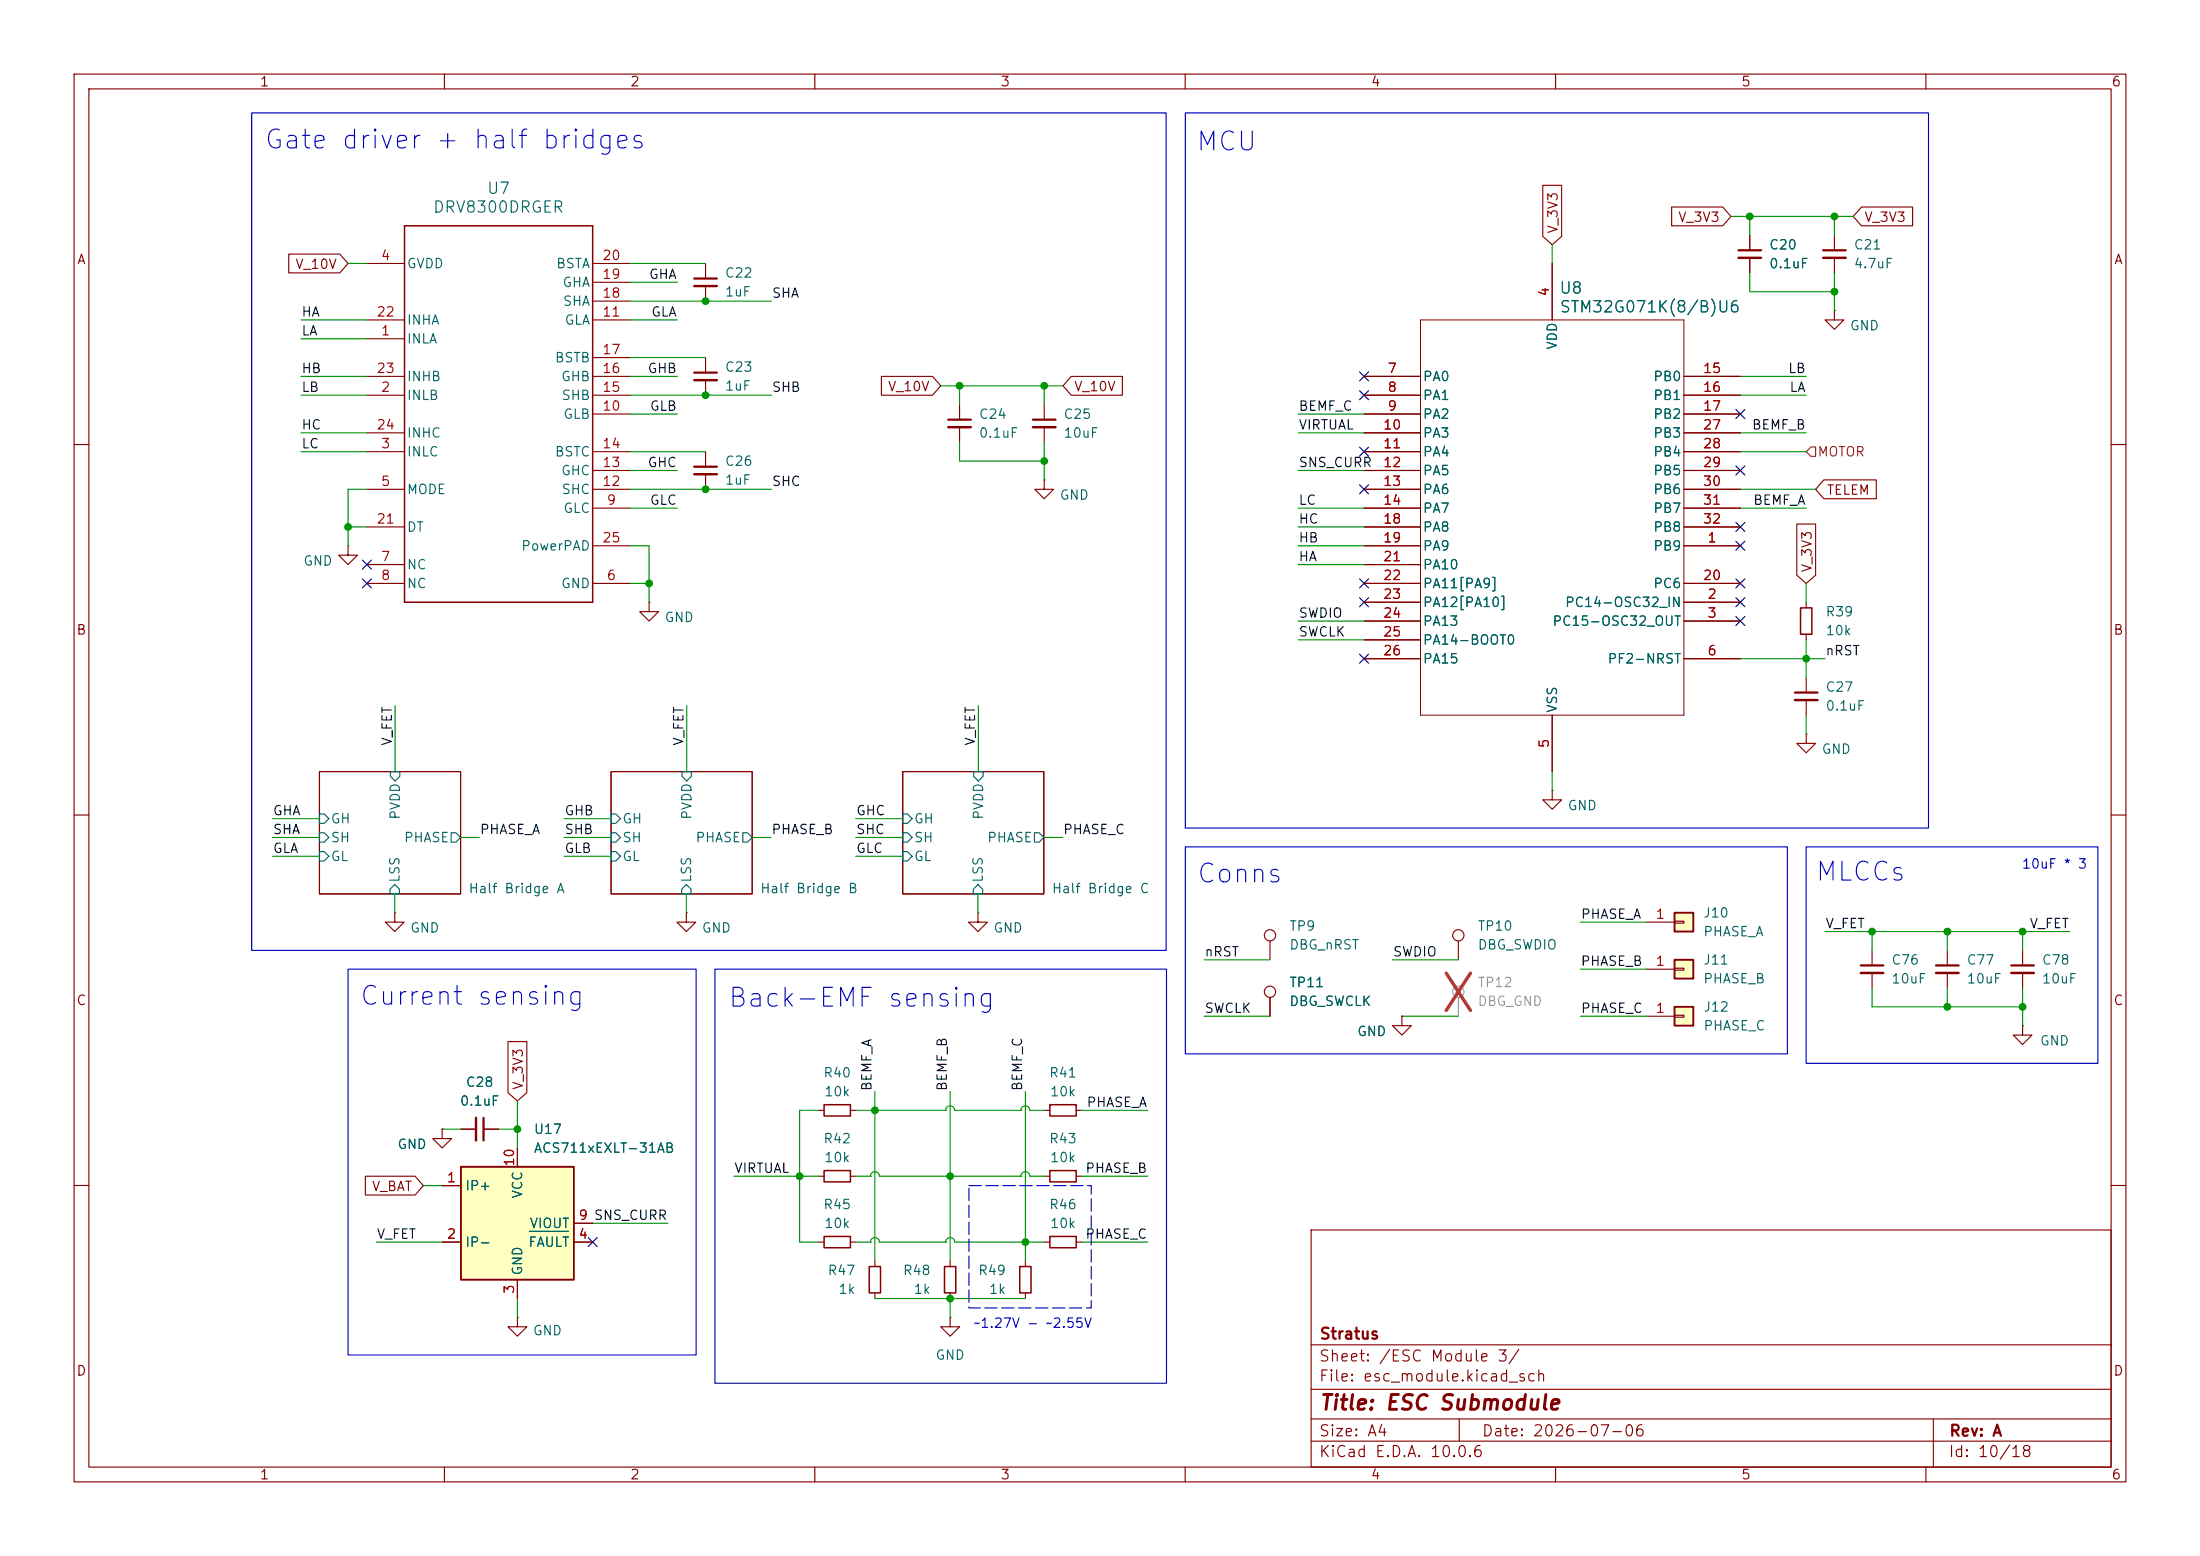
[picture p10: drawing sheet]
<svg xmlns="http://www.w3.org/2000/svg" width="297mm" height="210mm" viewBox="0 0 297 210" stroke-linecap="round" stroke-linejoin="round" font-family="sans-serif">
<g fill="none" stroke="#840000" stroke-width=".15">
<path d="M10 10h277v190h-277zM12 12h273v186h-273zM60 10v2M110 10v2M160 10v2M210 10v2M260 10v2M10 60h2M285 60h2M10 110h2M43.1 104.1h19.1v16.6h-19.1zM82.5 104.1h19v16.6h-19z"/>
<path d="M121.9 104.1h19v16.6h-19zM285 110h2M171.4 134.6v2.6M189.3 137.2v1.2h-1.3l1.3 1.3 1.2-1.3h-1.2M189.3 137.2h.1M273 138.4v1.3h1.3l-1.3 1.3-1.2-1.3h1.2M273 138.4h.1M273 128.3v2M273 131.3v2.1M141 149.9h.7M141 158.8h.7M145.3 149.9h.7"/>
<path d="M145.3 158.8h.7M10 160h2M177 166h108v32h-108zM285 160h2M60 198v2M110 198v2M160 198v2M177 194.5h108M177 191.5h108M177 187.5h108M177 181.5h108M197 191.5v3"/>
<path d="M210 198v2M260 198v2M261 191.5v6.5"/>
<circle cx="171.4" cy="133.9" r=".76"/>
</g>
<g fill="none" stroke="#006464" stroke-width=".15">
<path d="M43.1 109.9h.7l.6 .6-.6 .6h-.7zM43.1 112.4h.7l.6 .6-.6 .7h-.7zM43.1 114.9h.7l.6 .7-.6 .6h-.7zM52.7 104.1h1.3v.7l-.7 .6-.6-.6zM60.9 112.4h.6l.7 .6-.7 .7h-.6zM82.5 109.9h.6l.7 .6-.7 .6h-.6zM82.5 112.4h.6l.7 .6-.7 .7h-.6zM82.5 114.9h.6l.7 .7-.7 .6h-.6zM92.1 104.1h1.2v.7l-.6 .6-.6-.6zM92.7 119.4l.6 .6v.7h-1.3v-.7zM100.3 112.4h.6l.6 .6-.6 .7h-.6zM121.9 109.9h.6l.6 .6-.6 .6h-.6z"/>
<path d="M121.9 112.4h.6l.6 .6-.6 .7h-.6zM121.9 114.9h.6l.6 .7-.6 .6h-.6zM131.4 104.1h1.3v.7l-.6 .6-.7-.6zM132 119.4l.7 .6v.7h-1.3v-.7zM139.6 112.4h.7l.6 .6-.6 .7h-.7zM52.7 120l.6-.6 .6 .6v.7h-1.2z"/>
</g>
<path d="M141.7 149.1h3.6v1.5h-3.6zM141.7 158h3.6v1.5h-3.6z" fill="none" stroke="#840000" stroke-width=".2"/>
<path d="M271.5 130.3h3.1" fill="none" stroke="#840000" stroke-width=".3"/>
<path d="M271.5 131.3h3.1" fill="none" stroke="#840000" stroke-width=".33"/>
<path d="M226.1 135.9h2.5v2.5h-2.5z" fill="#ffffc2"/>
<path d="M226.1 135.9h2.5v2.5h-2.5z" fill="none" stroke="#840000" stroke-width=".25"/>
<g fill="none" stroke="#840000" stroke-width=".15">
<path d="M209.5 35.6v7.6M141 54.6v2M141 57.7v2M184.1 50.8h7.7M184.1 53.3h7.7M184.1 55.9h7.7M184.1 58.4h7.7M227.3 50.8h7.6M227.3 53.3h7.6M227.3 55.9h7.6M227.3 58.4h7.6M141 64.8v1.2h1.2l-1.2 1.3-1.3-1.3h1.3"/>
<path d="M141 64.8h.1M184.1 73.7h7.7M184.1 61h7.7M184.1 63.5h7.7M184.1 66h7.7M184.1 68.6h7.7M184.1 71.1h7.7M184.1 78.7h7.7M184.1 76.2h7.7M227.3 73.7h7.6M227.3 61h7.6M227.3 63.5h7.6"/>
<path d="M227.3 66h7.6M227.3 68.6h7.6M227.3 71.1h7.6M227.3 78.7h7.6M184.1 81.3h7.7M184.1 83.8h7.7M184.1 88.9h7.7M184.1 86.4h7.7M209.5 96.5v7.6M227.3 81.3h7.6M227.3 83.8h7.6M227.3 88.9h7.6"/>
<path d="M243.8 99.1v1.2h-1.2l1.2 1.3 1.3-1.3h-1.3M243.8 99.1h.1M243.8 81.3v.7M243.8 85.6v.8M53.3 123.2v1.3h1.3l-1.3 1.2-1.3-1.2h1.3M53.3 123.2h.1M92.7 123.2v1.3h1.2l-1.2 1.2-1.3-1.2h1.3M92.7 123.2h.1M132 123.2v1.3h1.3l-1.3 1.2-1.2-1.2h1.2M132 123.2h.1M171.4 127v2.5M222.2 137.2h3.9"/>
<path d="M226.1 137h1.2v.3h-1.2zM252.7 128.3v2M252.7 131.3v2.1M262.9 128.3v2M262.9 131.3v2.1M110.5 149.9h.8M114.8 149.9h.8M138.4 170.2v.7M138.4 174.5v.8M141 167.6h.7M145.3 167.6h.7"/>
<circle cx="171.4" cy="126.2" r=".76"/>
</g>
<path d="M243.1 82h1.5v3.6h-1.5zM111.3 149.1h3.5v1.5h-3.5zM137.7 170.9h1.5v3.6h-1.5zM141.7 166.9h3.6v1.5h-3.6z" fill="none" stroke="#840000" stroke-width=".2"/>
<path d="M191.8 43.2h35.5v53.3h-35.5z" fill="none" stroke="#840000" stroke-width=".14"/>
<path d="M139.4 56.6h3.1M251.2 130.3h3.1M261.4 130.3h3" fill="none" stroke="#840000" stroke-width=".3"/>
<path d="M139.4 57.7h3.1M251.2 131.3h3.1M261.4 131.3h3" fill="none" stroke="#840000" stroke-width=".33"/>
<g fill="none" stroke="#a1a1a1" stroke-width=".15">
<path d="M196.9 134.6v2.6"/>
<circle cx="196.9" cy="133.9" r=".76"/>
</g>
<path d="M195.2 131.3l3.3 5.1M198.5 131.3l-3.3 5.1" fill="none" stroke="#e12e31" stroke-width=".46"/>
<path d="M226.1 129.5h2.5v2.6h-2.5z" fill="#ffffc2"/>
<path d="M226.1 129.5h2.5v2.6h-2.5z" fill="none" stroke="#840000" stroke-width=".25"/>
<g fill="none" stroke="#840000" stroke-width=".15">
<path d="M49.5 35.6h5.1M80 35.6h5.1M80 38.1h5.1M236.2 31.8v2M236.2 34.8v2M247.6 31.8v2M247.6 34.8v2M49.5 45.7h5.1M49.5 53.3h5.1M49.5 43.2h5.1M49.5 50.8h5.1M49.5 58.4h5.1"/>
<path d="M80 53.3h5.1M80 55.9h5.1M80 43.2h5.1M80 50.8h5.1M80 48.3h5.1M80 40.6h5.1M129.5 54.6v2M129.5 57.7v2M247.6 41.9v1.3h-1.2l1.2 1.3 1.3-1.3h-1.3M247.6 41.9h.1M49.5 61h5.1M49.5 66h5.1"/>
<path d="M49.5 78.7h5.1M49.5 76.2h5.1M49.5 71.1h5.1M80 61h5.1M80 66h5.1M80 78.7h5.1M80 68.6h5.1M80 63.5h5.1M80 73.7h5.1M243.8 91.4v2.1M243.8 94.5v2M209.5 106.7v1.3h1.3l-1.3 1.2-1.2-1.2h1.2"/>
<path d="M209.5 106.7h.1M196.9 127v2.5M222.2 130.8h3.9M226.1 130.7h1.2v.2h-1.2zM62.2 152.4h2.1M65.3 152.4h2M110.5 158.8h.8M114.8 158.8h.8M69.8 177.8v1.3h1.3l-1.3 1.2-1.2-1.2h1.2M69.8 177.8h.1M110.5 167.6h.8M114.8 167.6h.8"/>
<path d="M118.1 170.2v.7M118.1 174.5v.8M128.3 170.2v.7M128.3 174.5v.8"/>
<circle cx="196.9" cy="126.2" r=".76"/>
</g>
<path d="M54.6 30.5h25.4v50.8h-25.4zM111.3 158h3.5v1.5h-3.5zM111.3 166.9h3.5v1.5h-3.5zM117.3 170.9h1.6v3.6h-1.6zM127.5 170.9h1.5v3.6h-1.5z" fill="none" stroke="#840000" stroke-width=".2"/>
<path d="M234.7 33.8h3M246.1 33.8h3.1M128 56.6h3.1M242.3 93.5h3.1M65.3 150.9v3" fill="none" stroke="#840000" stroke-width=".3"/>
<path d="M234.7 34.8h3M246.1 34.8h3.1M128 57.7h3.1M242.3 94.5h3.1M64.3 150.9v3" fill="none" stroke="#840000" stroke-width=".33"/>
<path d="M62.2 157.5h15.3v15.2h-15.3z" fill="#ffffc2"/>
<path d="M62.2 157.5h15.3v15.2h-15.3z" fill="none" stroke="#840000" stroke-width=".25"/>
<g fill="none" stroke="#840000" stroke-width=".15">
<path d="M95.2 35.6v2M95.2 38.6v2M95.2 48.3v2M95.2 51.3v2M47 73.7v1.2h-1.3l1.3 1.3 1.3-1.3h-1.3M47 73.7h.1M95.2 61v2M95.2 64v2M87.6 81.3v1.3h1.3l-1.3 1.2-1.2-1.2h1.2M87.6 81.3h.1M59.7 152.4v1.3h-1.3l1.3 1.2 1.3-1.2h-1.3M59.7 152.4h.1"/>
<path d="M69.8 154.9v2.6M59.7 160h2.5M59.7 167.6h2.5M69.8 172.7v2.6M77.5 167.6h2.5M77.5 165.1h2.5M128.3 177.8v1.3h1.2l-1.2 1.2-1.3-1.2h1.3M128.3 177.8h.1"/>
</g>
<path d="M71.5 166.2h5.2" fill="none" stroke="#006464" stroke-width=".15"/>
<path d="M93.7 37.6h3.1M93.7 50.3h3.1M93.7 63h3.1" fill="none" stroke="#840000" stroke-width=".3"/>
<path d="M93.7 38.6h3.1M93.7 51.3h3.1M93.7 64h3.1" fill="none" stroke="#840000" stroke-width=".33"/>
<path d="M226.1 123.2h2.5v2.5h-2.5z" fill="#ffffc2"/>
<path d="M226.1 123.2h2.5v2.5h-2.5z" fill="none" stroke="#840000" stroke-width=".25"/>
<g fill="none" stroke="#840000" stroke-width=".15">
<path d="M39 34.3h6.9l1.1 1.3-1.1 1.2h-6.9zM208.3 25h2.5v6.9l-1.3 1.1-1.2-1.1zM209.5 35.6v7.6M225.7 27.9h6.9l1.1 1.3-1.1 1.3h-6.9zM236.2 31.8v2M236.2 34.8v2M251.3 27.9h6.9v2.6h-6.9l-1.1-1.3zM119 50.8h6.9l1.1 1.3-1.1 1.2h-6.9zM144.6 50.8h6.9v2.5h-6.9l-1.1-1.2zM184.1 50.8h7.7M184.1 53.3h7.7M184.1 55.9h7.7"/>
<path d="M184.1 58.4h7.7M227.3 50.8h7.6M227.3 53.3h7.6M227.3 55.9h7.6M227.3 58.4h7.6M184.1 73.7h7.7M184.1 61h7.7M184.1 63.5h7.7M184.1 66h7.7M184.1 68.6h7.7M184.1 71.1h7.7M184.1 78.7h7.7"/>
<path d="M184.1 76.2h7.7M227.3 73.7h7.6M227.3 61h7.6M227.3 63.5h7.6M227.3 66h7.6M227.3 68.6h7.6M227.3 71.1h7.6M227.3 78.7h7.6M242.6 70.7h2.5v6.9l-1.3 1.1-1.2-1.1zM246.2 64.8h7.1v2.5h-7.1l-1.1-1.3zM184.1 81.3h7.7M184.1 83.8h7.7"/>
<path d="M184.1 88.9h7.7M184.1 86.4h7.7M209.5 96.5v7.6M227.3 81.3h7.6M227.3 83.8h7.6M227.3 88.9h7.6M171.4 134.6v2.6M189.3 137.2h.1M222.2 124.5h3.9M226.1 124.3h1.2v.3h-1.2zM49.3 158.7h6.7l1.1 1.3-1.1 1.3h-6.7zM59.7 152.4h.1"/>
<path d="M62.2 152.4h2.1M65.3 152.4h2M68.6 140.6h2.5v6.9l-1.3 1.1-1.2-1.1zM69.8 154.9v2.6M59.7 160h2.5M59.7 167.6h2.5M69.8 172.7v2.6M77.5 167.6h2.5M77.5 165.1h2.5"/>
</g>
<path d="M244.5 60.3h.6v1.3h-.6l-.7-.6z" fill="none" stroke="#725600" stroke-width=".15"/>
<g fill="none" stroke="#009600" stroke-width=".15">
<path d="M47 35.6h2.5M85.1 35.6h10.1M85.1 38.1h6.3M209.5 33v2.6M233.7 29.2h16.5M236.2 36.8v2.6h11.4M236.2 29.2v2.6M247.6 29.2v2.6M247.6 36.8v5.1M40.6 58.4h8.9M40.6 43.2h8.9M40.6 50.8h8.9"/>
<path d="M40.6 53.3h8.9M40.6 45.7h8.9M85.1 55.9h6.3M85.1 43.2h6.3M85.1 40.6h19M85.1 48.3h10.1M85.1 50.8h6.3M85.1 53.3h19M127 52.1h16.5M129.5 59.7v2.5h11.5M129.5 52.1v2.5M141 52.1v2.5"/>
<path d="M141 59.7v5.1M175.3 55.9h8.8M175.3 58.4h8.8M234.9 58.4h8.9M234.9 50.8h8.9M234.9 53.3h8.9M40.6 61h8.9M47 71.1h2.5M49.5 66h-2.5v7.7M85.1 73.7h2.5v7.6M85.1 66h19M85.1 68.6h6.3"/>
<path d="M85.1 78.7h2.5M85.1 63.5h6.3M85.1 61h10.1M175.3 73.7h8.8M175.3 68.6h8.8M175.3 63.5h8.8M175.3 71.1h8.8M175.3 76.2h8.8M234.9 66h10.2M234.9 68.6h8.9M234.9 61h8.9M243.8 78.7v2.6"/>
<path d="M53.3 95.3v8.8M92.7 95.3v8.8M132.1 95.3v8.8M175.3 83.8h8.8M175.3 86.4h8.8M234.9 88.9h11.5M243.8 86.4v5M243.8 96.5v2.6M36.8 113h6.3M36.8 115.6h6.3M36.8 110.5h6.3M62.2 113h2.5"/>
<path d="M76.1 113h6.4M76.1 115.6h6.4M76.1 110.5h6.4M101.5 113h2.6M115.5 113h6.4M115.5 115.6h6.4M115.5 110.5h6.4M140.9 113h2.6M209.5 104.1v2.6M53.3 120.7v2.5M92.7 120.7v2.5M132 120.7v2.5"/>
<path d="M162.6 137.2h8.8M162.6 129.5h8.8M188 129.5h8.9M189.3 137.2h7.6M213.3 130.8h8.9M213.4 124.5h8.8M213.4 137.2h8.8M246.4 125.7h33M252.7 125.7v2.6M252.7 133.4v2.5h20.3M262.9 125.7v2.6M262.9 133.4v2.5"/>
<path d="M273 125.7v2.6M273 133.4v5M59.7 152.4h2.5M67.3 152.4h2.5M69.8 148.6v6.3M99.1 158.8h11.4M110.5 149.9h-2.6v17.7h2.6M115.6 158.8h1.9M115.6 149.9h12.1M117.5 158.8h.1M117.5 158.8a.61 .61 0 0 1 .6-.7 .61 .61 0 0 1 .6 .7h19.1M118.1 147.3v22.9"/>
<path d="M127.7 149.9h.1M127.7 149.9a.61 .61 0 0 1 .6-.6 .61 .61 0 0 1 .6 .6h8.9M128.3 147.3v22.9M137.8 149.9h.1M137.8 149.9a.61 .61 0 0 1 .6-.6 .61 .61 0 0 1 .6 .6h2M137.8 158.8h.1M137.8 158.8a.61 .61 0 0 1 .6-.7 .61 .61 0 0 1 .6 .7h2M138.4 147.3v22.9M146 158.8h8.9M146 149.9h8.9M50.8 167.6h8.9M57.1 160h2.6"/>
<path d="M69.8 175.3v2.5M80 165.1h10.2M115.6 167.6h1.9M117.5 167.6h.1M117.5 167.6a.61 .61 0 0 1 .6-.6 .61 .61 0 0 1 .6 .6h9M118.1 175.3h20.3M127.7 167.6h.1M127.7 167.6a.61 .61 0 0 1 .6-.6 .61 .61 0 0 1 .6 .6h12.1M128.3 175.3v2.5M146 167.6h8.9"/>
</g>
<g fill="none" stroke="#000084" stroke-width=".15">
<path d="M183.5 50.2l1.3 1.2M183.5 52.7l1.3 1.2M184.8 50.2l-1.3 1.2M184.8 52.7l-1.3 1.2M234.3 55.3l1.3 1.2M235.6 55.3l-1.3 1.2M48.9 75.6l1.2 1.2M48.9 78.1l1.2 1.2M50.1 75.6l-1.2 1.2M50.1 78.1l-1.2 1.2M183.5 65.4l1.3 1.2M183.5 60.4l1.3 1.2"/>
<path d="M183.5 78.1l1.3 1.2M184.8 65.4l-1.3 1.2M184.8 60.4l-1.3 1.2M184.8 78.1l-1.3 1.2M234.3 62.9l1.3 1.2M234.3 73.1l1.3 1.2M234.3 70.5l1.3 1.2M234.3 78.1l1.3 1.2M235.6 62.9l-1.3 1.2M235.6 73.1l-1.3 1.2M235.6 70.5l-1.3 1.2M235.6 78.1l-1.3 1.2"/>
<path d="M183.5 88.3l1.3 1.2M183.5 80.7l1.3 1.2M184.8 88.3l-1.3 1.2M184.8 80.7l-1.3 1.2M234.3 83.2l1.3 1.2M234.3 80.7l1.3 1.2M235.6 83.2l-1.3 1.2M235.6 80.7l-1.3 1.2M79.4 167l1.2 1.2M80.6 167l-1.2 1.2"/>
</g>
<path d="M34 15.2h123.4v113.1h-123.4zM160 15.2h100.3v96.6h-100.3zM160 114.3h81.3v27.9h-81.3zM243.8 114.3h39.4v29.2h-39.4zM47 130.8h47v52.1h-47zM96.5 130.8h61v55.9h-61z" fill="none" stroke="#0000c2" stroke-width=".15"/>
<path d="M130.8 160h16.5v16.5h-16.5z" fill="none" stroke="#0000c2" stroke-width=".15" stroke-dasharray="1.7 .6"/>
<path d="M71.5 166.2h5.2" fill="none" stroke="#006464" stroke-width=".15"/>
<g fill="#009600" stroke="#009600" stroke-width=".14">
<circle cx="252.7" cy="125.7" r=".46"/>
<circle cx="262.9" cy="125.7" r=".46"/>
<circle cx="262.9" cy="135.9" r=".46"/>
<circle cx="273" cy="135.9" r=".46"/>
<circle cx="273" cy="125.7" r=".46"/>
<circle cx="247.6" cy="29.2" r=".46"/>
<circle cx="247.6" cy="39.4" r=".46"/>
<circle cx="236.2" cy="29.2" r=".46"/>
<circle cx="243.8" cy="88.9" r=".46"/>
<circle cx="128.3" cy="175.3" r=".46"/>
<circle cx="138.4" cy="167.6" r=".46"/>
<circle cx="128.3" cy="158.8" r=".46"/>
<circle cx="95.2" cy="40.6" r=".46"/>
<circle cx="47" cy="71.1" r=".46"/>
<circle cx="129.5" cy="52.1" r=".46"/>
<circle cx="141" cy="52.1" r=".46"/>
<circle cx="141" cy="62.2" r=".46"/>
<circle cx="95.2" cy="66" r=".46"/>
<circle cx="95.2" cy="53.3" r=".46"/>
<circle cx="87.6" cy="78.7" r=".46"/>
<circle cx="118.1" cy="149.9" r=".46"/>
<circle cx="69.8" cy="152.4" r=".46"/>
<circle cx="107.9" cy="158.8" r=".46"/>
</g>
<g font-size="2.5" fill="#0000c2">
<text x="35.5" y="20.7">Gate driver + half bridges</text>
<text x="161.3" y="21">MCU</text>
<text x="161.4" y="119.8">Conns</text>
<text x="244.9" y="119.5">MLCCs</text>
<text x="48.4" y="136.3">Current sensing</text>
<text x="98.1" y="136.6">Back-EMF sensing</text>
</g>
<text font-size="2" fill="#840000" x="178" y="190.8">Title: ESC Submodule</text>
<g font-size="1.5" fill="#006464">
<text x="58.3" y="29.1">DRV8300DRGER</text>
<text x="65.6" y="26.6">U7</text>
<text x="210.4" y="40">U8</text>
<text x="210.4" y="42.6">STM32G071K(8/B)U6</text>
</g>
<g font-size="1.5" fill="#840000">
<text x="178" y="184.1">Sheet: /ESC Module 3/</text>
<text x="178" y="181.1">Stratus</text>
<text x="178" y="186.8">File: esc_module.kicad_sch</text>
<text x="178" y="197">KiCad E.D.A. 10.0.6</text>
<text x="178" y="194.2">Size: A4</text>
<text x="200" y="194.2">Date: 2026-07-06</text>
<text x="263" y="197">Id: 10/18</text>
<text x="263" y="194.2">Rev: A</text>
</g>
<g font-size="1.3" fill="#840000">
<text x="35" y="12">1</text>
<text x="85" y="12">2</text>
<text x="135" y="12">3</text>
<text x="185" y="12">4</text>
<text x="235" y="12">5</text>
<text x="285" y="12">6</text>
<text x="10.3" y="36">A</text>
<text x="210.6" y="31.6" transform="rotate(-90 210.6 31.6)">V_3V3</text>
<text x="226.5" y="30.3">V_3V3</text>
<text x="251.6" y="30.3">V_3V3</text>
<text x="285.3" y="36">A</text>
<text x="39.8" y="36.6">V_10V</text>
<text x="119.8" y="53.1">V_10V</text>
<text x="144.9" y="53.1">V_10V</text>
<text x="246.5" y="67.1">TELEM</text>
<text x="244.9" y="77.3" transform="rotate(-90 244.9 77.3)">V_3V3</text>
<text x="10.2" y="86">B</text>
<text x="285.2" y="86">B</text>
<text x="10.2" y="136">C</text>
<text x="285.2" y="136">C</text>
<text x="70.9" y="147.2" transform="rotate(-90 70.9 147.2)">V_3V3</text>
<text x="50.1" y="161.1">V_BAT</text>
<text x="10.2" y="186">D</text>
<text x="285.2" y="186">D</text>
<text x="35" y="200">1</text>
<text x="85" y="200">2</text>
<text x="135" y="200">3</text>
<text x="185" y="200">4</text>
<text x="235" y="200">5</text>
<text x="285" y="200">6</text>
</g>
<g font-size="1.3" fill="#a90000">
<text x="51.3" y="35.4">4</text>
<text x="81.2" y="35.4">20</text>
<text x="81.2" y="40.5">18</text>
<text x="81.2" y="38">19</text>
<text x="209.4" y="40.1" transform="rotate(-90 209.4 40.1)">4</text>
<text x="50.7" y="43">22</text>
<text x="51.3" y="45.6">1</text>
<text x="81.2" y="43">11</text>
<text x="50.7" y="50.7">23</text>
<text x="51.3" y="53.2">2</text>
<text x="81.2" y="53.2">15</text>
<text x="81.2" y="50.7">16</text>
<text x="81.2" y="48.1">17</text>
<text x="187.2" y="50.7">7</text>
<text x="187.2" y="53.2">8</text>
<text x="229.8" y="50.7">15</text>
<text x="229.8" y="53.2">16</text>
<text x="50.7" y="58.3">24</text>
<text x="81.2" y="55.7">10</text>
<text x="186.6" y="58.3">10</text>
<text x="187.2" y="55.7">9</text>
<text x="229.8" y="55.7">17</text>
<text x="229.8" y="58.3">27</text>
<text x="51.3" y="60.8">3</text>
<text x="51.3" y="65.9">5</text>
<text x="81.2" y="65.9">12</text>
<text x="81.2" y="63.4">13</text>
<text x="81.2" y="60.8">14</text>
<text x="186.6" y="60.8">11</text>
<text x="186.6" y="63.4">12</text>
<text x="186.6" y="65.9">13</text>
<text x="229.8" y="60.8">28</text>
<text x="229.8" y="63.4">29</text>
<text x="229.8" y="65.9">30</text>
<text x="50.7" y="71">21</text>
<text x="81.8" y="68.4">9</text>
<text x="186.6" y="68.4">14</text>
<text x="186.6" y="71">18</text>
<text x="229.8" y="68.4">31</text>
<text x="229.8" y="71">32</text>
<text x="51.3" y="76.1">7</text>
<text x="81.2" y="73.5">25</text>
<text x="186.6" y="73.5">19</text>
<text x="186.6" y="76.1">21</text>
<text x="230.4" y="73.5">1</text>
<text x="51.3" y="78.6">8</text>
<text x="81.8" y="78.6">6</text>
<text x="186.6" y="78.6">22</text>
<text x="186.6" y="81.1">23</text>
<text x="186.6" y="83.7">24</text>
<text x="229.8" y="78.6">20</text>
<text x="230.4" y="81.1">2</text>
<text x="230.4" y="83.7">3</text>
<text x="186.6" y="86.2">25</text>
<text x="186.6" y="88.8">26</text>
<text x="230.4" y="88.8">6</text>
<text x="209.4" y="101.1" transform="rotate(-90 209.4 101.1)">5</text>
<text x="223.4" y="124.3">1</text>
<text x="223.4" y="130.7">1</text>
<text x="223.4" y="137">1</text>
<text x="60.2" y="159.9">1</text>
<text x="69.7" y="157.5" transform="rotate(-90 69.7 157.5)">10</text>
<text x="60.2" y="167.5">2</text>
<text x="78" y="167.5">4</text>
<text x="78" y="165">9 SNS_CURR</text>
<text x="78" y="165">9</text>
<text x="69.7" y="174.7" transform="rotate(-90 69.7 174.7)">3</text>
</g>
<g font-size="1.3" fill="#006464">
<text x="238.7" y="34">C20</text>
<text x="250.2" y="34">C21</text>
<text x="54.8" y="36.5">GVDD</text>
<text x="75" y="36.5">BSTA</text>
<text x="75.8" y="39.1">GHA</text>
<text x="75.9" y="41.6">SHA</text>
<text x="97.8" y="37.8">C22</text>
<text x="97.8" y="40.3">1uF</text>
<text x="238.7" y="36.5">0.1uF</text>
<text x="250.2" y="36.5">4.7uF</text>
<text x="54.8" y="46.7">INLA</text>
<text x="54.8" y="44.1">INHA</text>
<text x="76.1" y="44.1">GLA</text>
<text x="210.5" y="47.3" transform="rotate(-90 210.5 47.3)">VDD</text>
<text x="249.7" y="44.9">GND</text>
<text x="54.8" y="51.8">INHB</text>
<text x="74.8" y="49.2">BSTB</text>
<text x="75.7" y="51.8">GHB</text>
<text x="97.8" y="50.5">C23</text>
<text x="97.8" y="53">1uF</text>
<text x="192" y="51.8">PA0</text>
<text x="223.1" y="51.8">PB0</text>
<text x="54.8" y="54.3">INLB</text>
<text x="54.8" y="59.4">INHC</text>
<text x="75.7" y="54.3">SHB</text>
<text x="76" y="56.8">GLB</text>
<text x="132.1" y="56.8">C24</text>
<text x="132.1" y="59.4">0.1uF</text>
<text x="143.5" y="56.8">C25</text>
<text x="143.5" y="59.4">10uF</text>
<text x="192" y="54.3">PA1</text>
<text x="192" y="56.8">PA2</text>
<text x="192" y="59.4">PA3</text>
<text x="223.1" y="54.3">PB1</text>
<text x="223.1" y="56.8">PB2</text>
<text x="223.1" y="59.4">PB3</text>
<text x="54.8" y="61.9">INLC</text>
<text x="74.8" y="61.9">BSTC</text>
<text x="75.7" y="64.5">GHC</text>
<text x="97.8" y="63.2">C26</text>
<text x="97.8" y="65.7">1uF</text>
<text x="192" y="61.9">PA4</text>
<text x="192" y="64.5">PA5</text>
<text x="223.1" y="61.9">PB4</text>
<text x="223.1" y="64.5">PB5</text>
<text x="54.8" y="67">MODE</text>
<text x="75.7" y="67">SHC</text>
<text x="76" y="69.5">GLC</text>
<text x="143" y="67.8">GND</text>
<text x="192" y="67">PA6</text>
<text x="192" y="69.5">PA7</text>
<text x="223.1" y="67">PB6</text>
<text x="223.1" y="69.5">PB7</text>
<text x="40.9" y="76.7">GND</text>
<text x="54.8" y="77.2">NC</text>
<text x="54.8" y="72.1">DT</text>
<text x="70.3" y="74.6">PowerPAD</text>
<text x="192" y="72.1">PA8</text>
<text x="192" y="74.6">PA9</text>
<text x="192" y="77.2">PA10</text>
<text x="223.1" y="74.6">PB9</text>
<text x="223.1" y="72.1">PB8</text>
<text x="54.8" y="79.7">NC</text>
<text x="75.7" y="79.7">GND</text>
<text x="192" y="79.7">PA11[PA9]</text>
<text x="192" y="82.2">PA12[PA10]</text>
<text x="211.2" y="82.2">PC14-OSC32_IN</text>
<text x="223.1" y="79.7">PC6</text>
<text x="246.4" y="83.5">R39</text>
<text x="89.6" y="84.3">GND</text>
<text x="192" y="84.8">PA13</text>
<text x="192" y="87.3">PA14-BOOT0</text>
<text x="192" y="89.9">PA15</text>
<text x="209.5" y="84.8">PC15-OSC32_OUT</text>
<text x="216.9" y="89.9">PF2-NRST</text>
<text x="246.4" y="86.1">10k</text>
<text x="246.4" y="93.7">C27</text>
<text x="210.5" y="96.3" transform="rotate(-90 210.5 96.3)">VSS</text>
<text x="246.4" y="96.2">0.1uF</text>
<text x="245.8" y="102.1">GND</text>
<text x="44.6" y="111.5">GH</text>
<text x="44.6" y="114">SH</text>
<text x="54.3" y="110.7" transform="rotate(-90 54.3 110.7)">PVDD</text>
<text x="54.4" y="114">PHASE</text>
<text x="83.9" y="111.5">GH</text>
<text x="83.9" y="114">SH</text>
<text x="93.7" y="110.7" transform="rotate(-90 93.7 110.7)">PVDD</text>
<text x="93.8" y="114">PHASE</text>
<text x="123.3" y="111.5">GH</text>
<text x="123.3" y="114">SH</text>
<text x="133" y="110.7" transform="rotate(-90 133 110.7)">PVDD</text>
<text x="133.2" y="114">PHASE</text>
<text x="211.6" y="109.7">GND</text>
<text x="44.6" y="116.5">GL</text>
<text x="54.3" y="119.2" transform="rotate(-90 54.3 119.2)">LSS</text>
<text x="83.9" y="116.5">GL</text>
<text x="93.6" y="119.2" transform="rotate(-90 93.6 119.2)">LSS</text>
<text x="123.3" y="116.5">GL</text>
<text x="133" y="119.2" transform="rotate(-90 133 119.2)">LSS</text>
<text x="63.2" y="120.9">Half Bridge A</text>
<text x="102.5" y="120.9">Half Bridge B</text>
<text x="141.9" y="120.9">Half Bridge C</text>
<text x="174" y="125.9">TP9</text>
<text x="199.4" y="125.9">TP10</text>
<text x="229.9" y="124.2">J10</text>
<text x="55.3" y="126.2">GND</text>
<text x="94.7" y="126.2">GND</text>
<text x="134" y="126.2">GND</text>
<text x="174" y="128.5">DBG_nRST</text>
<text x="199.4" y="128.5">DBG_SWDIO</text>
<text x="229.9" y="130.5">J11</text>
<text x="229.9" y="126.7">PHASE_A</text>
<text x="255.3" y="130.5">C76</text>
<text x="265.4" y="130.5">C77</text>
<text x="275.6" y="130.5">C78</text>
<text x="174" y="133.6">TP11</text>
<text x="174" y="136.1">DBG_SWCLK</text>
<text x="229.9" y="133">PHASE_B</text>
<text x="229.9" y="136.9">J12</text>
<text x="255.3" y="133">10uF</text>
<text x="265.4" y="133">10uF</text>
<text x="275.6" y="133">10uF</text>
<text x="183.1" y="140.2">GND</text>
<text x="229.9" y="139.4">PHASE_C</text>
<text x="275.3" y="141.4">GND</text>
<text x="62" y="149.6">0.1uF</text>
<text x="62.8" y="147">C28</text>
<text x="111.1" y="145.7">R40</text>
<text x="111.2" y="148.3">10k</text>
<text x="141.5" y="145.7">R41</text>
<text x="141.7" y="148.3">10k</text>
<text x="53.6" y="155.4">GND</text>
<text x="72" y="153.4">U17</text>
<text x="72" y="155.9">ACS711xEXLT-31AB</text>
<text x="111.1" y="154.6">R42</text>
<text x="141.5" y="154.6">R43</text>
<text x="62.7" y="161">IP+</text>
<text x="70.8" y="161.8" transform="rotate(-90 70.8 161.8)">VCC</text>
<text x="111.2" y="157.2">10k</text>
<text x="141.7" y="157.2">10k</text>
<text x="71.4" y="166.1">VIOUT</text>
<text x="111.1" y="163.5">R45</text>
<text x="111.2" y="166.1">10k</text>
<text x="141.5" y="163.5">R46</text>
<text x="141.7" y="166.1">10k</text>
<text x="62.7" y="168.6">IP-</text>
<text x="70.8" y="172.2" transform="rotate(-90 70.8 172.2)">GND</text>
<text x="71.2" y="168.6">FAULT</text>
<text x="111.6" y="172.4">R47</text>
<text x="121.8" y="172.4">R48</text>
<text x="132" y="172.4">R49</text>
<text x="113.1" y="175">1k</text>
<text x="123.3" y="175">1k</text>
<text x="133.4" y="175">1k</text>
<text x="71.9" y="180.5">GND</text>
<text x="126.2" y="183.8">GND</text>
</g>
<g font-size="1.3" fill="#0f0f0f">
<text x="87.5" y="38">GHA</text>
<text x="104.1" y="40.5">SHA</text>
<text x="40.6" y="45.6">LA</text>
<text x="40.6" y="43.1">HA</text>
<text x="87.8" y="43.1">GLA</text>
<text x="40.6" y="53.2">LB</text>
<text x="40.6" y="50.7">HB</text>
<text x="87.3" y="50.7">GHB</text>
<text x="104.1" y="53.2">SHB</text>
<text x="241.3" y="50.7">LB</text>
<text x="241.5" y="53.2">LA</text>
<text x="40.6" y="58.3">HC</text>
<text x="87.6" y="55.8">GLB</text>
<text x="175.2" y="55.8">BEMF_C</text>
<text x="175.2" y="58.3">VIRTUAL</text>
<text x="236.4" y="58.3">BEMF_B</text>
<text x="40.6" y="60.8">LC</text>
<text x="87.3" y="63.4">GHC</text>
<text x="104.1" y="65.9">SHC</text>
<text x="175.2" y="63.4">SNS_CURR</text>
<text x="87.6" y="68.5">GLC</text>
<text x="175.2" y="68.5">LC</text>
<text x="175.2" y="71">HC</text>
<text x="236.6" y="68.5">BEMF_A</text>
<text x="175.2" y="76.1">HA</text>
<text x="175.2" y="73.5">HB</text>
<text x="175.2" y="83.7">SWDIO</text>
<text x="175.2" y="86.2">SWCLK</text>
<text x="246.4" y="88.8">nRST</text>
<text x="53.2" y="100.7" transform="rotate(-90 53.2 100.7)">V_FET</text>
<text x="92.6" y="100.7" transform="rotate(-90 92.6 100.7)">V_FET</text>
<text x="132" y="100.7" transform="rotate(-90 132 100.7)">V_FET</text>
<text x="36.8" y="112.9">SHA</text>
<text x="36.8" y="110.4">GHA</text>
<text x="64.7" y="112.9">PHASE_A</text>
<text x="76.1" y="110.4">GHB</text>
<text x="76.1" y="112.9">SHB</text>
<text x="104.1" y="112.9">PHASE_B</text>
<text x="115.5" y="110.4">GHC</text>
<text x="115.5" y="112.9">SHC</text>
<text x="143.4" y="112.9">PHASE_C</text>
<text x="36.8" y="115.4">GLA</text>
<text x="76.1" y="115.4">GLB</text>
<text x="115.5" y="115.4">GLC</text>
<text x="213.3" y="124.3">PHASE_A</text>
<text x="246.4" y="125.6">V_FET</text>
<text x="273.9" y="125.6">V_FET</text>
<text x="162.5" y="129.4">nRST</text>
<text x="188" y="129.4">SWDIO</text>
<text x="213.3" y="130.7">PHASE_B</text>
<text x="162.5" y="137">SWCLK</text>
<text x="213.3" y="137">PHASE_C</text>
<text x="118" y="147.3" transform="rotate(-90 118 147.3)">BEMF_A</text>
<text x="128.1" y="147.3" transform="rotate(-90 128.1 147.3)">BEMF_B</text>
<text x="138.3" y="147.3" transform="rotate(-90 138.3 147.3)">BEMF_C</text>
<text x="146.6" y="149.7">PHASE_A</text>
<text x="99" y="158.6">VIRTUAL</text>
<text x="146.4" y="158.6">PHASE_B</text>
<text x="50.8" y="167.5">V_FET</text>
<text x="146.4" y="167.5">PHASE_C</text>
</g>
<text font-size="1.3" fill="#725600" x="245.3" y="61.9">MOTOR</text>
<g font-size="1.3" fill="#0000c2">
<text x="272.9" y="117.6">10uF * 3</text>
<text x="131.3" y="179.5">~1.27V - ~2.55V</text>
</g>
<g font-size="1.3" fill="#989898">
<text x="199.4" y="133.6">TP12</text>
<text x="199.4" y="136.1">DBG_GND</text>
</g>
</svg>
